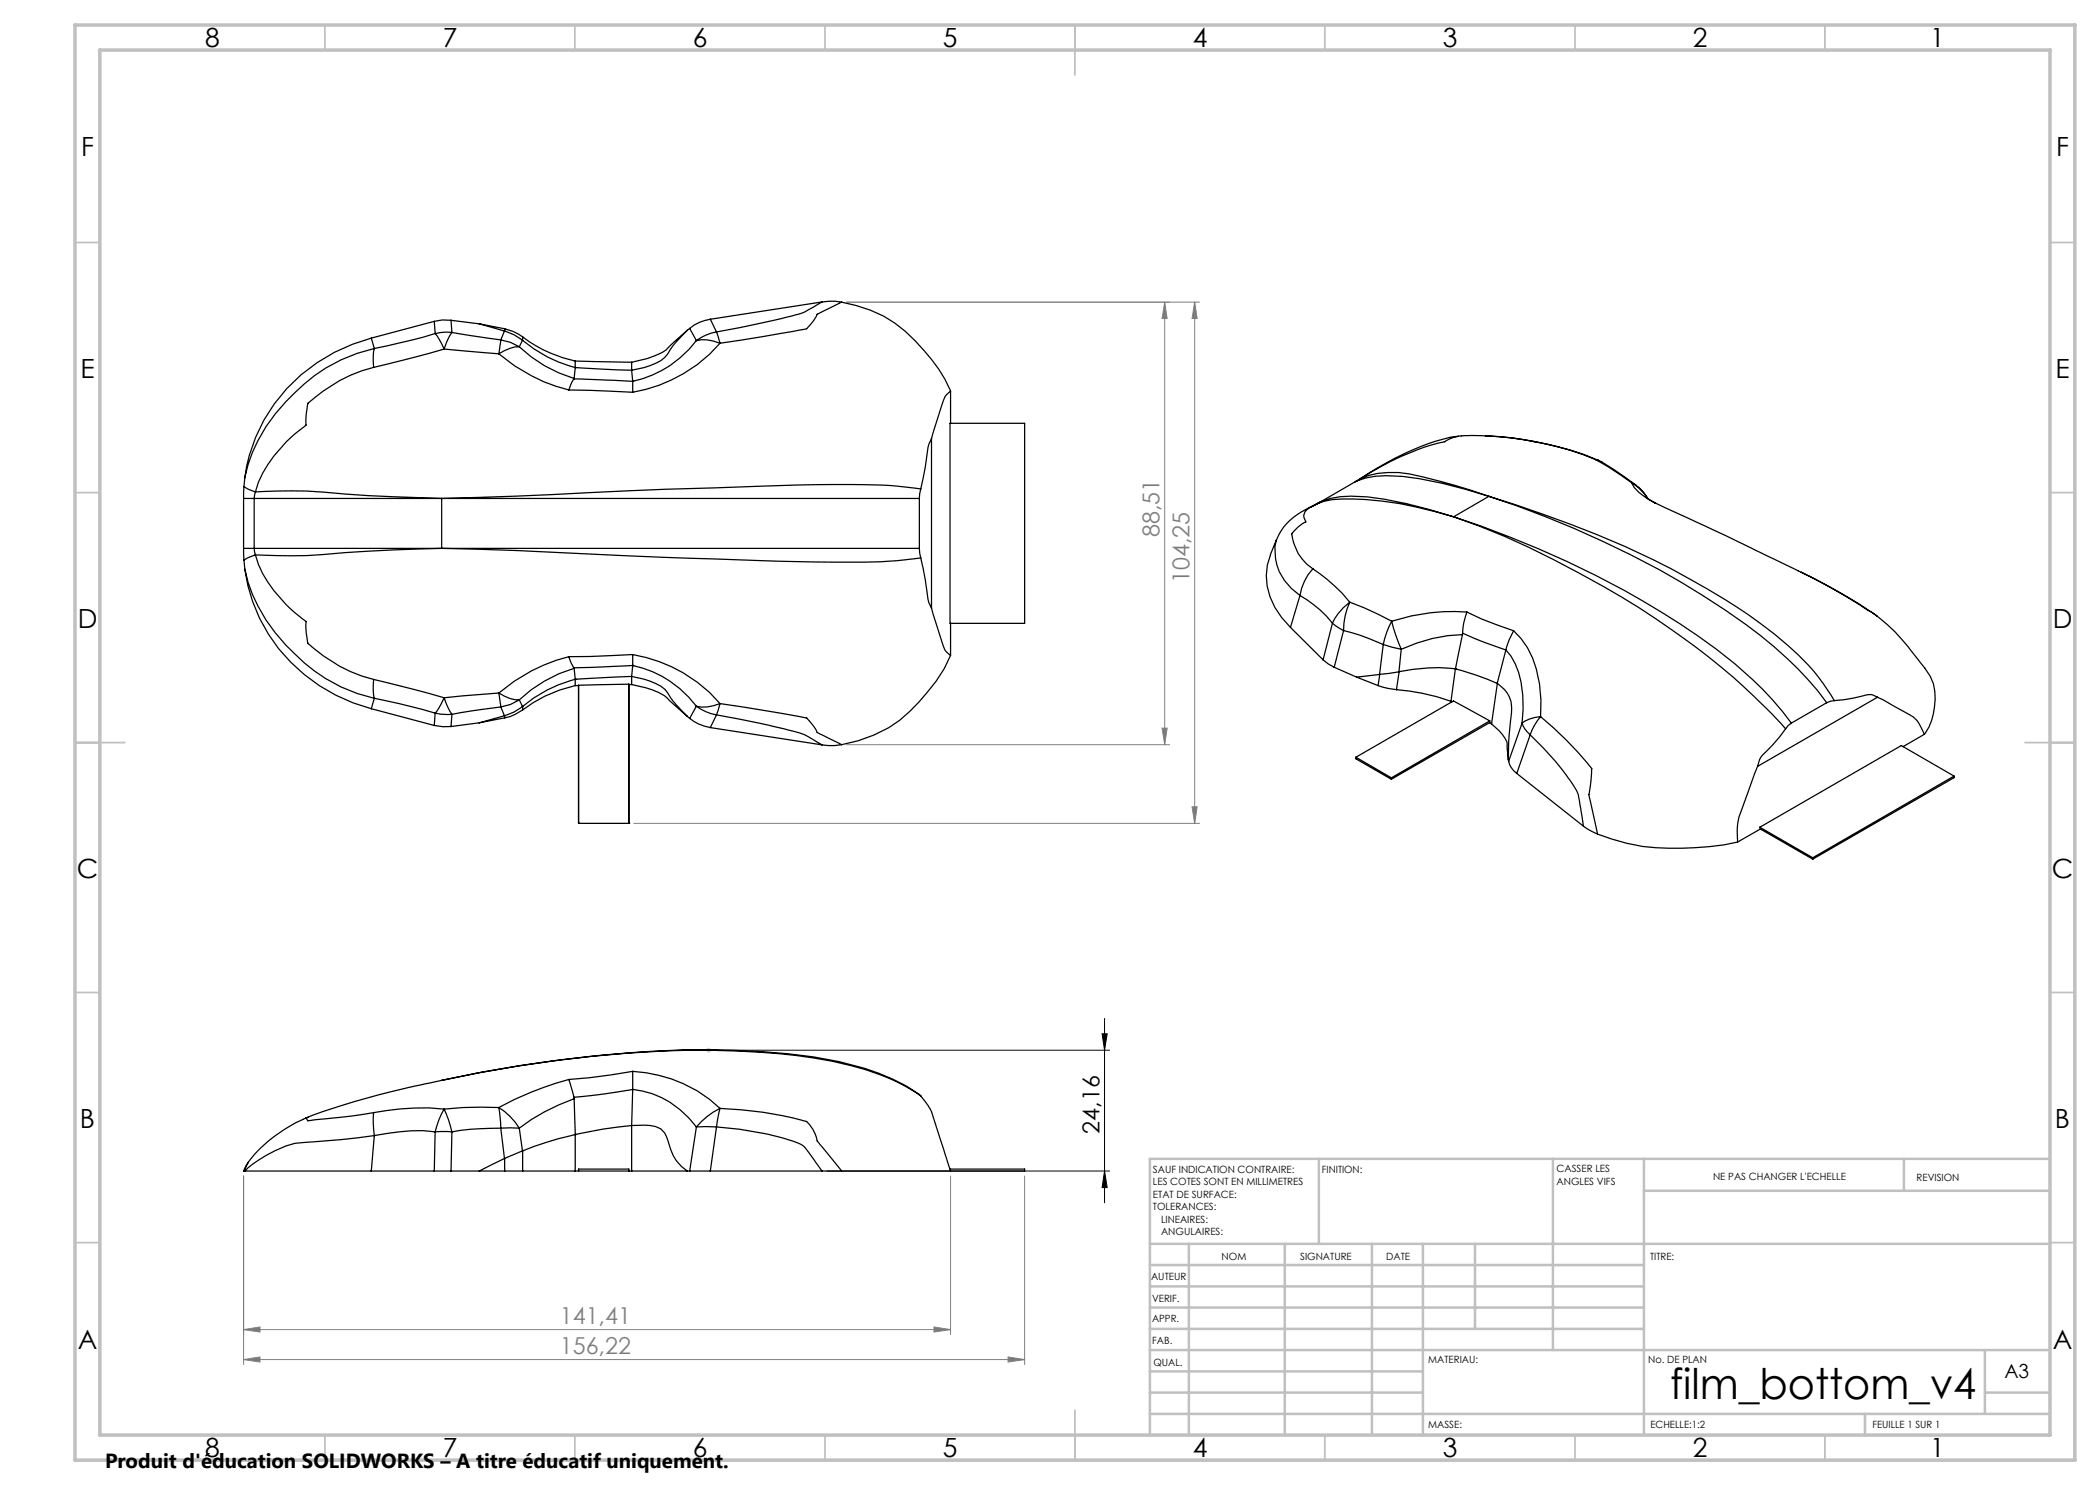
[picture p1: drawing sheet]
<svg xmlns="http://www.w3.org/2000/svg" width="420mm" height="297mm" viewBox="0 0 420 297" stroke-linecap="round" stroke-linejoin="round" font-family="sans-serif">
<path d="M142.7 210h79.2M220.4 206.8h1l-.5 3.2zM220.9 203.7v36.9M165.4 234.2h56.5M220.9 234.2l.5 3.3h-1z" fill="none" stroke="#000" stroke-width=".2"/>
<path d="M141.2 210h1M141.4 209.7l.7 .7M141.7 209.5v1M142.1 209.7l-.7 .7" fill="none" stroke="#c0c0c0" stroke-width=".2"/>
<g fill="none" stroke="#808080" stroke-width=".2">
<path d="M169.3 60.4h70.6M232.9 60.4l.5 3.3h-1zM232.9 60.4v88.5M238.9 60.4l.5 3.3h-1zM238.9 60.4v104.3M169.3 148.9h64.6M232.4 145.6h1l-.5 3.3zM126.8 164.7h113.1M238.4 161.4h1l-.5 3.3zM48.7 235.2v37.7M190.1 235.2v31.7M204.9 235.2v37.7"/>
<path d="M48.7 271.9l3.3-.5v1zM48.7 265.9l3.3-.5v1zM48.7 271.9h156.2M48.7 265.9h141.4M186.8 265.4l3.3 .5-3.3 .5zM201.6 271.4l3.3 .5-3.3 .5z"/>
</g>
<g fill="none" stroke="#c0c0c0" stroke-width=".35">
<path d="M65 5v5M115 5v5M165 5v5M215 5v10M265 5v5M315 5v5M365 5v5M15 48.5h5M410 48.5h5M15 98.5h5M410 98.5h5M15 148.5h10"/>
<path d="M405 148.5h10M15 198.5h5M410 198.5h5M15 248.5h5M410 248.5h5M65 287v5M115 287v5M165 287v5M215 282v10M265 287v5M315 287v5M365 287v5"/>
</g>
<g fill="none" stroke="#c0c0c0" stroke-width=".5">
<path d="M263.8 231.8v17M310.6 231.8v38.2M328.8 231.8v55.2M328.8 238.2h81.2M380.8 231.8v6.4M410 231.8h-180v55.2M230 248.8h180M230 257.3h98.8M230 253h98.8M237.8 248.8v38.2M257 248.8v38.2M274.4 248.8v38.2"/>
<path d="M284.6 248.8v38.2M295 248.8v17M230 265.8h98.8M230 261.5h98.8M230 278.5h54.6M230 274.3h54.6M230 270h180M397 278.5h13M397 270v12.8M230 282.8h180M373 282.8v4.2"/>
</g>
<path d="M15 5h400v287h-400zM20 10h390v277h-390z" fill="none" stroke="#c0c0c0" stroke-width=".7"/>
<path d="M220.4 206.8h1l-.5 3.2zM220.9 234.2l.5 3.3h-1z" fill="#000"/>
<g fill="#808080">
<path d="M48.7 271.9l3.3-.5v1zM201.6 271.4l3.3 .5-3.3 .5z"/>
<path d="M238.9 60.4l.5 3.3h-1zM238.4 161.4h1l-.5 3.3z"/>
<path d="M232.9 60.4l.5 3.3h-1zM232.4 145.6h1l-.5 3.3z"/>
<path d="M48.7 265.9l3.3-.5v1zM186.8 265.4l3.3 .5-3.3 .5z"/>
</g>
<g fill="none" stroke="#000" stroke-width=".25">
<path d="M74.3 67.6a33.7 33.7 0 0 0-25.3 27.9M74.3 67.6l.6 2.1M74.7 73.5a31.5 31.5 0 0 0-13 7.1l-.5 2.2v2.3l-.4 .3a27.4 27.4 0 0 0-9.1 11l-.6 2M74.9 69.7a11 11 0 0 0-.2 3.8M74.9 69.7a32.9 32.9 0 0 0-17.7 10.6 31.1 31.1 0 0 0-8.2 15.2M86.9 64.3l-12.6 3.3M86.9 64.3l.1 2.4M87 66.7l-4.8 1.3-7.3 1.7M87 66.7l.8 1.2 1 1.9M88.8 69.8l-14.1 3.7M88.8 69.8l11 1M90.2 64.1l-1.7-.1-1.6 .3"/>
<path d="M90.2 64.1l.2 2.4M90.2 64.1l5.6 .7M90.4 66.5a10.9 10.9 0 0 0-1.6 3.3M90.4 66.5l9.8 1.5M90.4 66.5l-1.1-.1-2.3 .3M95.8 64.8l5.1 1.4M95.8 64.8l5.1 1M99.8 70.8a34.7 34.7 0 0 0 14 7.2M100.2 68l-.4 2.8M100.2 68l1.9 .5 1.8 .9M100.9 66.2l-.7 1.8M100.9 66.2h.1"/>
<path d="M100.9 66.2a9.6 9.6 0 0 1 3.6 1.9M100.9 65.8l1.7 .5 1.9 1.1M100.9 65.8v.4M103.9 69.4a7.6 7.6 0 0 0-4.1 1.4M103.9 69.4a26.9 26.9 0 0 0 10.9 6.3M104.5 68.1l-.6 1.3M104.5 68.1h.1M104.5 68.1a26.7 26.7 0 0 0 10.5 5.4M104.5 67.4a26.1 26.1 0 0 0 10.5 4.8M104.5 67.4v.7M113.8 78l12.7 .5M114.8 75.8l11.7 .5"/>
<path d="M114.8 75.8l-.5 .9-.5 1.3M114.8 75.7v.1M115 73.5l11.3 .5M115 73.5l-.2 2.2M115 73.5h.1M115 72.2l11.3 .3M115 72.2v1.3M126.3 74l.2 2.3M126.3 72.5v1.5M126.5 76.3v2.2M126.5 76.3h.1M137.4 66.1a32.4 32.4 0 0 0-4.5 5.4 12.2 12.2 0 0 1-6.6 2.5"/>
<path d="M137.4 66.1l-2.7 2.4a7.7 7.7 0 0 1-3.7 2.7l-1.6 .5-3.1 .8M137.9 65.7l-.5 .4M137.9 65.7l1.4 2.4M139.3 68.1a21.5 21.5 0 0 1-12.8 8.2M139.3 68.1a7.5 7.5 0 0 1 4.7 .5M142.1 63.8a8.3 8.3 0 0 0-4.2 1.9M142.1 63.8l1.2 2.6M143.3 66.4l.7 2.2M143.3 66.4a9.6 9.6 0 0 0-4 1.7M144 68.6a29.9 29.9 0 0 1-17.5 9.9M164.4 60.4a16.5 16.5 0 0 1-6.7 3l-9.8 2.1-4.6 .9M164.4 60.4l2.7-.1 1.2 .1"/>
<path d="M164.4 60.4l-22.3 3.4M168.3 60.4l-4.9 2.5a8.7 8.7 0 0 1-2 2.7l-2.8 .7-14.6 2.3M168.3 60.4a25.5 25.5 0 0 1 16.5 9.7 27.5 27.5 0 0 1 5.3 8.1M190.1 78.2a3.9 3.9 0 0 0-1.7 2.8l-2.1 6.7M190.1 78.2v6.5M48.7 99.7h2.1M48.7 99.7v10M48.8 97.3l.8 .5 1.5 .6M48.8 97.3l-.1 2.4M49 95.5l-.2 1.8M50.8 99.7h37.5M50.8 99.7v10"/>
<path d="M51.1 98.4l2-.1a100.8 100.8 0 0 1 15.9 .5l4.7 .3 14.6 .6M51.1 98.4l-.3 1.3M88.3 99.7h95.6M88.3 99.7v10M183.9 99.7v10M184.1 97.8a94.8 94.8 0 0 0-17.7-.9l-13.7 .3a1787.3 1787.3 0 0 0-49.6 2l-14.8 .5M184.1 97.8l-.2 1.9M186.3 87.7a6.6 6.6 0 0 0-.9 3.3l-.3 2.3-1 4.5M186.3 87.7v33.9M190 84.7h14.9v40h-14.9zM271.3 96.2a18.4 18.4 0 0 1 9.2-.9 87.2 87.2 0 0 1 17.3 4M271.3 96.2l-7.1 4.1"/>
<path d="M272.1 95.7l-1.2 .7M272.3 95.6a18.9 18.9 0 0 1 12.4-.2 125.6 125.6 0 0 1 13.1 3.9M272.3 95.6l-1 .6M272.3 95.6l-.2 .1M291.7 87.2l-2.5 .5a47.1 47.1 0 0 0-14.2 6.2l-2.9 1.8M297.1 87.2a67.5 67.5 0 0 1 22.5 4.8M297.8 99.3a185.5 185.5 0 0 1 54.2 27.7 67.7 67.7 0 0 1 13.3 13.5M297.8 99.3a202.8 202.8 0 0 1 43.7 18.5 88.9 88.9 0 0 1 20.9 16l2.3 3 2.2 3.3M297.8 99.3l-7.1 4.1M306.7 88.3a59.3 59.3 0 0 0-14.3-1.1h-.2a7.3 7.3 0 0 0-3.1 1l-.7 .3a48.6 48.6 0 0 0-16.1 7.1M306.7 88.3a59.7 59.7 0 0 1 12.5 3.7M306.7 88.3l.5 .1"/>
<path d="M319.2 92l1.3 .5 2.2 1.4 4.5 3.1M319.2 92l2.5 1.4 4.6 3.2M319.2 92h.4M319.6 92h.1M319.6 92l.9 .5M326.3 96.6a7.5 7.5 0 0 1 3.3 3.2 9.1 9.1 0 0 0-3.3-3.2zM326.3 96.6a8 8 0 0 0 3.5 3.3l1.3 .7M329.2 99.5l2 1.2M48.7 109.7h2.1M48.7 109.7l.1 2.3M48.8 112l.2 1.8M49 113.8a31.9 31.9 0 0 0 10 17 31.9 31.9 0 0 0 15.9 8.9"/>
<path d="M49 113.8a33.6 33.6 0 0 0 25.3 27.9M50.8 109.7l.3 1.3M50.8 109.7h37.5M51.1 111a24.1 24.1 0 0 0 7.7 11.4l2.4 1.9v2.3l.5 2.2a34.9 34.9 0 0 0 10.7 6.4l2.3 .7M51.1 111l-2.3 1M88.3 109.7h95.6M88.3 109.7l14.8 .4 34.8 1.6a586 586 0 0 0 39.2 .6l7-.7M88.3 109.7l-9.9 .3-9.4 .5a107.9 107.9 0 0 1-17.9 .5M183.9 109.7l.2 1.9M184.1 111.6l1.3 6.7a7.4 7.4 0 0 0 .9 3.3M254.1 110.9a12.2 12.2 0 0 0 2.2 12.6l1.8 2M255.3 107.9l-1.2 3"/>
<path d="M260 119.1a23.6 23.6 0 0 1 6.5 5.5M260 119.1l-1.9 6.4M262.3 101.3a1.83 1.83 0 0 0-1.3 2.6l.1 .5a6.3 6.3 0 0 0-2.5 2.1l-.2 .3a9.4 9.4 0 0 0 4.2 7M262.6 113.8a32.4 32.4 0 0 1 7.3 6.6M262.6 113.8a10.3 10.3 0 0 0-2.6 5.3M263.3 100.8a15.2 15.2 0 0 0-6.9 5.1 6.9 6.9 0 0 0-1.3 5.7 10.4 10.4 0 0 0 4.9 7.5M263.5 100.7l-1.2 .6M263.5 100.7a14.4 14.4 0 0 1 7-.9 71.9 71.9 0 0 1 20.2 3.6M263.5 100.7l-.2 .1M263.6 100.6l-1.3 .7M264.2 100.3l-.9 .5M264.2 100.3l-.7 .4"/>
<path d="M264.2 100.3a18.4 18.4 0 0 1 9.3-.9 88.7 88.7 0 0 1 17.2 4M290.7 103.4a171.1 171.1 0 0 1 30.3 14.1 149 149 0 0 1 33.4 25.3l2.7 3M290.7 103.4a187.3 187.3 0 0 1 52.6 26.5 69 69 0 0 1 15 14.7l-.7 .5-.5 .7M330.8 100.5l14.3 6.6 15.2 7.4M360.3 114.4a95.2 95.2 0 0 1 13.1 7.5l2 1.3M360.3 114.5a96.8 96.8 0 0 1 12.9 7.3l2.2 1.4M74.7 135.9l14.1 3.7M74.7 135.9a11 11 0 0 0 .2 3.8M74.9 139.7l4.9 1 7.2 1.9M74.9 139.7l-.6 2M88.8 139.6l-1.1 2.1-.7 .9M88.8 139.6l.8 2 .8 1.3"/>
<path d="M99.8 138.6l-11 1M99.8 138.6a7.1 7.1 0 0 0 4.1 1.4M99.8 138.6l.4 2.8M103.9 140l-1.8 .9-1.9 .5M103.9 140l.6 1.3M113.8 131.3a34.2 34.2 0 0 0-14 7.3M113.8 131.3l.5 1.4 .5 .9M114.8 133.6v.1M114.8 133.7a27.4 27.4 0 0 0-10.9 6.3M114.8 133.7l.2 2.2M115 135.9h.1M115 135.9a26.9 26.9 0 0 0-10.5 5.4"/>
<path d="M115 137.1a26.7 26.7 0 0 0-10.5 4.9M115 135.9v1.2M115 137.1h.7M125.8 136.9h.5M126.3 135.3a14.3 14.3 0 0 1 6.6 2.5 28.7 28.7 0 0 0 4.5 5.5M126.3 135.3l-11.3 .6M126.3 136.9a15.3 15.3 0 0 1 7.1 2.7l4 3.7M126.3 135.3v1.6M126.5 130.9a29.5 29.5 0 0 1 17.5 9.8M126.5 130.9l-8.6 .4h-4.1M126.5 133.1a21.2 21.2 0 0 1 12.8 8.1M126.5 130.9v2.2"/>
<path d="M126.5 133.1h.1M126.5 133.1l-11.7 .5M126.5 133.1l-.2 2.2M186.3 121.6l2.1 6.8a3.6 3.6 0 0 0 1.7 2.7M190.1 131.1a31.5 31.5 0 0 1-6.4 9.4 25.1 25.1 0 0 1-15.4 8.4M190.1 124.7v6.4M258.1 125.5l6.5 6.5M264.6 132l1 .8 1.2 .7M266.5 124.6l2.2 1.5M266.5 124.6l-1.9 7.4M266.8 133.5l4.5 1.9M268.7 126.1a40.5 40.5 0 0 1 7.9 2.8"/>
<path d="M268.7 126.1l-1.9 7.4M269.9 120.4l2.9 1.2 5.5 2.6M269.9 120.4a13.7 13.7 0 0 0-1.2 5.7M269.9 120.4a10.9 10.9 0 0 0-3.4 4.2M271.3 135.4l4.3 1.7M275.6 137.1l2 .6 1.7 .2M275.9 134.9h.1M275.9 134.9l-4.6 .5M275.9 134.9l-.3 2.2M276.6 128.9l3.6 1M276.6 128.9l-.7 6M278.3 124.2l.9 2.8 1 2.9"/>
<path d="M278.3 124.2a17.3 17.3 0 0 0-1.7 4.7M279.3 137.9a41.8 41.8 0 0 1 10.9 2.4M279.8 134.4l-3.9 .5M279.8 134.3v.1M279.8 134.3l-.5 3.6M280.2 129.9l-.4 4.5M291.1 133.8a54 54 0 0 1 8.4 2.9M291.1 133.8h.1M291.1 133.8a31.9 31.9 0 0 0-11.3 .5M291.1 133.8l-.9 6.5M292.5 126.9l-1.4 6.9M292.5 126.9a30.8 30.8 0 0 0-12.3 3"/>
<path d="M292.5 126.6l3.7 1.6 5 1.8M292.5 126.6v.3M293.4 122.4l3 1.4 6.3 2.3M293.4 122.4a38.4 38.4 0 0 0-15.1 1.8M293.4 122.4l-.6 2.1-.3 2.1M299.5 136.7a6.1 6.1 0 0 1 2.7 6.8l-.5 4.9v3.5M299.5 136.7l-1.2 8.1M301.2 130a14 14 0 0 1 3.4 9v2.8l-.2 2.8M301.2 130l-1.8 6.7M301.2 130h.1M302.7 126.1a16.6 16.6 0 0 1 5.2 10.7l.3 3.2-.1 3.3M302.7 126.1a13.6 13.6 0 0 0-1.5 3.8v.1"/>
<path d="M375.4 123.2a45 45 0 0 1 8.8 9.4 9.8 9.8 0 0 1 2.7 8.8 10.9 10.9 0 0 1-2 5.5M375.5 139.4l6.3 3.5a4.7 4.7 0 0 1 2.4 2.5l.7 1.5M375.5 139.4a2.71 2.71 0 0 0-3-.2l-3.7 .7-1.9 .2M375.5 139.4l-24 13.9M74.3 141.7l12.6 3.4M86.9 145.1l1.6 .2h1.7M87 142.6l1.2 .2 2.2 .1M87 142.6l-.1 2.5M90.4 142.9l-.2 2.4M95.8 144.6l-5.6 .7M100.2 141.4l-9.8 1.5M100.2 141.4l.7 1.8"/>
<path d="M100.9 143.2l-5.1 1.4M100.9 143.2h.1M100.9 143.2v.4M100.9 143.6l-5.1 1M104.5 141.3a9.6 9.6 0 0 1-3.6 1.9M104.5 141.3h.1M104.5 142l-1.5 .9-1 .4-1.1 .3M104.5 141.3v.7M137.4 143.3l.5 .4M137.9 143.7a9 9 0 0 0 4.2 1.8M139.3 141.2a9.6 9.6 0 0 0 4 1.8M139.3 141.2l-1.4 2.5"/>
<path d="M142.1 145.5l22.3 3.5M143.3 143l8.9 1.7a63.1 63.1 0 0 1 8.8 2.3l3.4 2M143.3 143l-1.2 2.5M144 140.7l17.3 2.9 1.3 1.4 .8 1.5 4.9 2.4M144 140.7a7.5 7.5 0 0 1-4.7 .5M144 140.7l-.7 2.3M168.3 148.9l-1.4 .2-2.5-.1M271.2 151.4l7.1 4.2M271.2 151.4v.4l7.1 4.1M278.3 155.6v.3M290.2 140.3l.2 .1M297.9 144.5l-19.6 11.4"/>
<path d="M297.9 144.5l.4 .3M298 144.2l-7.3-4-19.5 11.2M298 144.2l-19.7 11.4M298 144.2l-.1 .3M298.3 144.8a8.4 8.4 0 0 1 3.1 4l.3 3.1M301.7 151.9v.4M301.7 152.3a4 4 0 0 0 1.7 2.4M303.4 154.7l13.3 10.5M304.4 144.6a5 5 0 0 0 1.6 2.4M304.4 144.6l-2.7 7.7M306 147a58.2 58.2 0 0 1 7.3 8l1.4 2.2a6.5 6.5 0 0 1 1.3 3.7l.7 4.3M306 147l-2.6 7.7"/>
<path d="M308.1 143.3a61.1 61.1 0 0 1 10.2 10.3l-.1 2.4-.4 3 1.7 7.8M308.1 143.3a11.4 11.4 0 0 0-2.1 3.7M308.1 143.3a6.7 6.7 0 0 0-3.7 1.3M351.5 153.3l-3.3 8.9a11.8 11.8 0 0 0-.7 6.2M357.1 145.8a35.1 35.1 0 0 1-4.8 5.5l-.4 .6-.4 1.4M365.3 140.5l-7.1 4.1M366.9 140.1l-1.6 .4M384.9 146.9l-4.3 2.4M390.8 155.2l-10.5-6.1-28.3 16.3M390.8 155.2l-28.3 16.4M390.8 155.2v.3l-28.3 16.3M115.7 164.7v-27.6l10.1-.3v27.9"/>
<path d="M115.7 164.7h.1M115.7 164.7h10.1M125.8 164.7h.1M316.7 165.2l2.8 1.6M319.5 166.8a38.8 38.8 0 0 0 16.9 2.8 54.3 54.3 0 0 0 11.1-1.2M352 165.4l.1 .4M352 165.4l10.5 6.2M352.1 165.8l-4.6 2.6M352.1 165.8l10.4 6M362.5 171.6v.2M88.3 216.1l-3.1 .6a173.4 173.4 0 0 0-24 6.9M88.3 216.1a248.6 248.6 0 0 1 54.6-6 121 121 0 0 1 27.4 3 41.1 41.1 0 0 1 13.8 6.1"/>
<path d="M88.3 216.1a263.5 263.5 0 0 1 53.6-6.2 143 143 0 0 1 26 2.4 40 40 0 0 1 16.2 6.9M113.8 215.9a64.6 64.6 0 0 0-14 5.6M113.8 215.9l1 3.6M114.8 219.5v.2M114.8 219.7a39.8 39.8 0 0 0-10.9 5.9M114.8 219.7l.2 7.2M126.5 214.3a27.5 27.5 0 0 1 17.5 7.4M126.5 214.3l-8.6 1.2-4.1 .4M126.5 217.9l-.2 7.2M126.5 217.9a18.1 18.1 0 0 1 12.8 7.5M126.5 214.3v3.6M126.5 217.9l-6.7 1-5 .6"/>
<path d="M126.5 217.9h.1M184.1 219.2l.5 .6a12.3 12.3 0 0 1 2.7 5.8l2.8 8.6M49 234.2h25.3M49.6 232.5l-.9 1.7M49.6 232.5l-.8 1.7h.2M60.6 223.9a27.9 27.9 0 0 0-11 8.6M61.2 223.6h.1M61.2 223.6l-.6 .3M61.6 223.4l-.4 .2M74.3 234.2h12.6M74.7 222.5l-4.6 .7-8.4 1-.5-.6M74.7 222.5l-.1 2 .3 2.6"/>
<path d="M74.9 227.1l-6.7 .8-7.3 .6a15.9 15.9 0 0 0-7.7 2.6 17.8 17.8 0 0 0-4.2 3.1M74.9 227.1l-.6 7.1M86.9 234.2h3.3M87 226.4h3.4M87 226.4a35.5 35.5 0 0 0-12.1 .7M87 226.4l-.1 7.8M88.8 221.8a48 48 0 0 0-14.1 .7M88.8 221.8a16.1 16.1 0 0 0-1.8 4.6M88.8 221.8l.8 2 .8 2.6M90.2 234.2h10.7M90.4 226.4l-.2 7.8M99.8 221.5h-7.2l-3.8 .3"/>
<path d="M99.8 221.5l.4 4.1M99.8 221.5a12.7 12.7 0 0 1 4.1 4.1M100.2 225.6l-2.2 .1a41.8 41.8 0 0 0-7.6 .7M100.2 225.6h3.7M100.2 225.6l.7 6.1M100.9 231.7l-5.1 2.5M100.9 231.7h.1M100.9 234.2h3.6M100.9 231.7v2.5M103.9 225.6l.6 4.6M104.5 230.2l-3.6 1.5M104.5 230.2h.1"/>
<path d="M104.5 234.2h10.5M104.5 230.2v4M115 226.9l-1 .3a61.8 61.8 0 0 0-9.5 3M115 226.9h.1M115 226.9v7.3M115 234.2h11.3M115.7 234.2v-.4h10.1v.4M126.3 225.1a9.7 9.7 0 0 1 5.9 .7 5.3 5.3 0 0 1 1.5 2.8 8.9 8.9 0 0 0 3.7 5.6M126.3 234.2h11.1M126.3 225.1a82.9 82.9 0 0 0-11.3 1.8M126.3 225.1v9.1M137.4 234.2h.5"/>
<path d="M137.9 234.2h4.2M139.3 225.4h4M139.3 225.4l-1.4 8.8M142.1 234.2h22.3M143.3 225.4a63.8 63.8 0 0 1 12.9 2.1 14 14 0 0 1 4.6 1.8l3.6 4.9M143.3 225.4l-1.2 8.8M144 221.7a69.7 69.7 0 0 1 17.2 2.6h.2a7.2 7.2 0 0 1 1.9 3.4l.1 .5 4.9 6M144 221.7l-.7 3.7M144 221.7a14.4 14.4 0 0 0-4.7 3.7M164.4 234.2h3.9M168.3 234.2h21.8M190 233.8h14.9v.4h-14.8"/>
</g>
<text font-size="8.5" x="334" y="279.7">film_bottom_v4</text>
<g font-size="5.3">
<text x="41" y="9.5">8</text>
<text x="88.5" y="9.5">7</text>
<text x="138.5" y="9.5">6</text>
<text x="188.5" y="9.5">5</text>
<text x="238.5" y="9.5">4</text>
<text x="288.5" y="9.5">3</text>
<text x="338.5" y="9.5">2</text>
<text x="386" y="9.5">1</text>
<text x="16.2" y="31.3">F</text>
<text x="411.2" y="31.3">F</text>
<text x="16.1" y="75.5">E</text>
<text x="411.1" y="75.5">E</text>
<text x="15.5" y="125.5">D</text>
<text x="410.5" y="125.5">D</text>
<text x="15.4" y="175.5">C</text>
<text x="410.4" y="175.5">C</text>
<text x="16" y="225.5">B</text>
<text x="411" y="225.5">B</text>
<text x="15.5" y="269.8">A</text>
<text x="410.5" y="269.8">A</text>
<text x="41" y="291.5">8</text>
<text x="88.5" y="291.5">7</text>
<text x="138.5" y="291.5">6</text>
<text x="188.5" y="291.5">5</text>
<text x="238.5" y="291.5">4</text>
<text x="288.5" y="291.5">3</text>
<text x="338.5" y="291.5">2</text>
<text x="386" y="291.5">1</text>
</g>
<g font-size="4.7" fill="#808080">
<text x="231.9" y="107.4" transform="rotate(-90 231.9 107.4)">88,51</text>
<text x="237.9" y="116.6" transform="rotate(-90 237.9 116.6)">104,25</text>
<text x="112" y="264.9">141,41</text>
<text x="112" y="270.9">156,22</text>
</g>
<text font-size="4.7" x="219.9" y="226.7" transform="rotate(-90 219.9 226.7)">24,16</text>
<text font-size="4.1" x="21" y="293.7">Produit d'éducation SOLIDWORKS – A titre éducatif uniquement.</text>
<text font-size="3.9" x="400.9" y="275.5">A3</text>
<g font-size="2">
<text x="230.6" y="234.6">SAUF INDICATION CONTRAIRE:</text>
<text x="230.6" y="237.1">LES COTES SONT EN MILLIMETRES</text>
<text x="230.6" y="239.6">ETAT DE SURFACE:</text>
<text x="264.4" y="234.6">FINITION:</text>
<text x="311.3" y="234.5">CASSER LES</text>
<text x="311.3" y="237">ANGLES VIFS</text>
<text x="342.6" y="236">NE PAS CHANGER L'ECHELLE</text>
<text x="383.3" y="236.2">REVISION</text>
<text x="230.6" y="242.1">TOLERANCES:</text>
<text x="232.2" y="244.6">LINEAIRES:</text>
<text x="232.2" y="247.1">ANGULAIRES:</text>
<text x="244.3" y="252">NOM</text>
<text x="260" y="251.9">SIGNATURE</text>
<text x="277.2" y="251.9">DATE</text>
<text x="330" y="251.9">TITRE:</text>
<text x="230.2" y="256.1">AUTEUR</text>
<text x="230.4" y="260.3">VERIF.</text>
<text x="230.4" y="264.4">APPR.</text>
<text x="230.5" y="268.8">FAB.</text>
<text x="230.7" y="273.1">QUAL.</text>
<text x="285.7" y="272.5">MATERIAU:</text>
<text x="329.6" y="272.5">No. DE PLAN</text>
<text x="285.6" y="285.5">MASSE:</text>
<text x="330.1" y="285.6">ECHELLE:1:2</text>
<text x="374.5" y="285.6">FEUILLE 1 SUR 1</text>
</g>
</svg>
